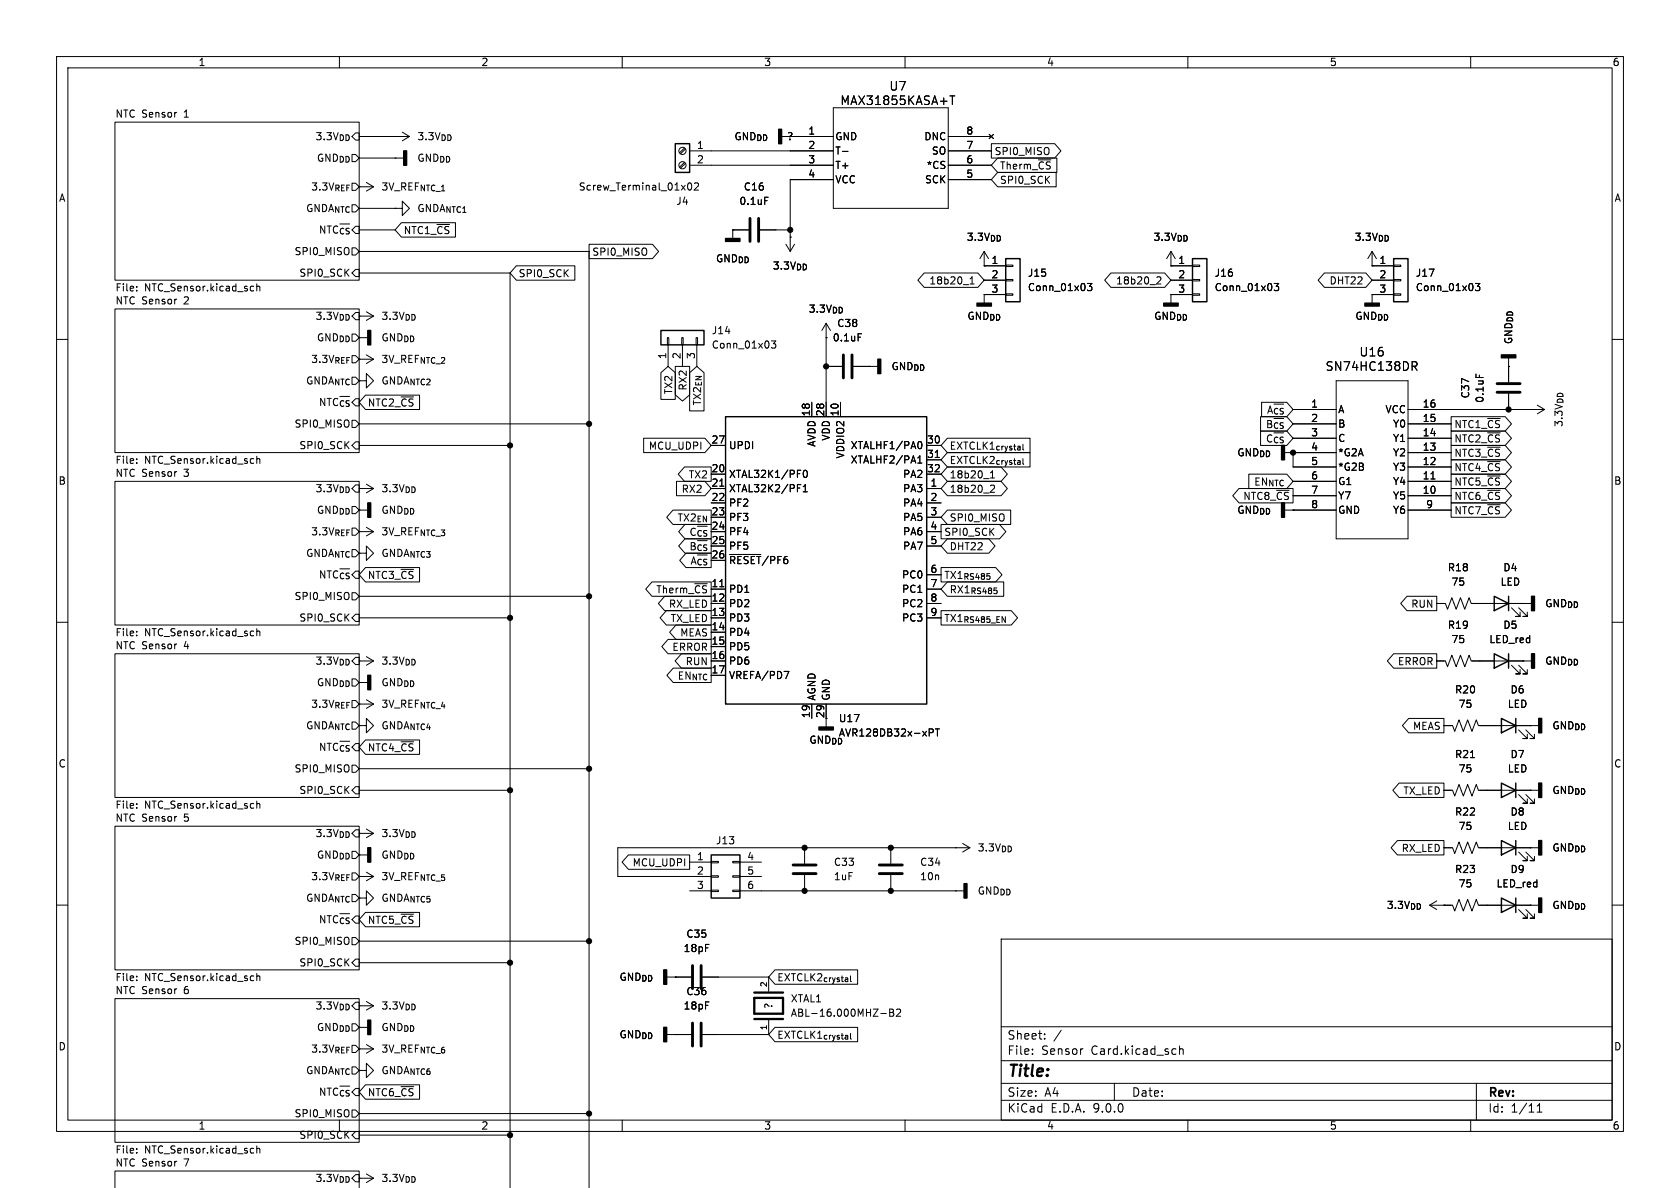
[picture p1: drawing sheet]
<svg xmlns="http://www.w3.org/2000/svg" width="297mm" height="210mm" viewBox="0 0 297 210" stroke-linecap="round" stroke-linejoin="round" font-family="sans-serif">
<g fill="none" stroke="#000" stroke-width=".18">
<path d="M10 10h277v190h-277zM12 12h273v186h-273zM60 10v2M110 10v2M147.3 19.1h20.3v17.7h-20.3zM160 10v2M167.9 17h.9M168.4 17v1.5M210 10v2M260 10v2M20.3 21.6h43.2v27.9h-43.2zM63.5 27.9h7.9"/>
<path d="M63.5 36.8h6.3M63.5 24.1h8.9M63.5 33h2.5M64.8 32.3l1.2 .7M66 33l-1.2 .8M69.8 27.9h.1M69.8 36.8h1.3v1.3l1.3-1.3-1.3-1.2v1.2M69.8 36.8h.1M69.8 24.1h.1M71 39.4h9.5v2.5h-9.5l-1.2-1.3zM71.1 23.4l1.3 .7M72.4 24.1l-1.3 .8"/>
<path d="M121 26.2l-.9 .8M121 28.7l-.9 .8M121.2 26.3l-.9 .9M121.2 28.9l-.9 .8M121.7 32.5l.2-.2a.68 .68 0 0 1 .4 .7 .68 .68 0 0 1-.4 .6l-.2-.1-.1-.4zM121.9 26.7h25.4M121.9 29.2h25.4M122.8 32.5l.5-.2 .2 .4-.8 .9h.8M135.2 34.9h.6M138.2 24.1h9.1M147.3 31.8h-7.6v12.7M148.9 26.8h1"/>
<path d="M167.6 26.7h7.7M167.6 29.2h7.7M167.6 24.1h7.7M167.6 31.8h7.7M174.9 23.7l.7 .8M175.3 25.4h11.2l1.1 1.3-1.1 1.2h-11.2zM175.6 23.7l-.7 .8M176.4 27.9h10.4v2.6h-10.4l-1.1-1.3zM176.4 30.5h10.3v2.5h-10.3l-1.1-1.2zM20.3 54.6h43.2v25.4h-43.2zM24.2 50.7v.1M24.2 51.3v.1"/>
<path d="M44.5 50.6l.4 .1M44.9 51.4h-.4M45.4 50.2v1.2M45.4 50.7l.2-.1 .3 .1v.7M62.2 43.8h.7l.6 .7-.6 .6h-.7zM62.2 48.3l.7-.7h.6v1.3h-.6zM63.5 55.9h2.5M63.5 40.6h6.3M63.5 44.5h40.6M63.5 48.3h26.7M64.8 55.1l1.2 .8M66 55.9l-1.2 .7"/>
<path d="M90.2 48.3v161.8M91.3 47h10.3v2.5h-10.3l-1.1-1.2zM104.1 43.2h11.2l1.1 1.3-1.1 1.2h-11.2zM104.1 44.5v165.6M118 59.7h.2v1.3h-.2zM120.5 59.7h.3v1.3h-.3zM123.1 59.7h.2v1.3h-.2zM129.5 40.6h.1M129.5 40.6v1.6M129.5 40.6h2.8M134.4 40.6h5.3M138.9 43.2l.8 1.3"/>
<path d="M139.7 41.9h.1M140.5 43.2l-.8 1.3M146 59.7h.1M146 57.2v16.5M146 57.2l-.7 1.2M146 57.2l.8 1.2M151.7 59h.6M163.4 48.3h9.5l1.1 1.2-1.1 1.3h-9.5l-1.1-1.3zM171.5 50.2h.7M171.5 49.3l.4-.4v1.3M174 47h.1M174 52.1h.1"/>
<path d="M174 44.5l-.8 1.2M174 44.5l.8 1.2M174 44.5v2.5M174 52.1v1.5M174 47h3.8M174 49.5h3.8M174 52.1h3.8M177.8 46.9h1.3v.2h-1.3zM177.8 49.4h1.3v.3h-1.3zM177.8 51.9h1.3v.3h-1.3zM192.2 50.1h.8l-.4 .5 .4 .1v.6l-.2 .1-.6-.1M196.4 48.3h9.5l1.1 1.2-1.1 1.3h-9.5l-1.1-1.3z"/>
<path d="M204.6 49l.4-.1 .2 .4-.7 .9h.7M207 52.1h.1M207 47h.1M207 47h3.8M207 49.5h3.8M207 52.1h3.8M207 44.5v2.5M207 52.1v1.5M207 44.5l-.8 1.2M207 44.5l.8 1.2M210.8 46.9h1.3v.2h-1.3zM210.8 49.4h1.3v.3h-1.3z"/>
<path d="M210.8 51.9h1.3v.3h-1.3zM225.3 50.1h.7l-.4 .5 .4 .1v.6l-.2 .1-.5-.1M234.1 48.3h7.4l1.1 1.2-1.1 1.3h-7.4l-1.1-1.3zM242.6 52.1h.1M242.6 47h.1M242.6 47h3.8M242.6 49.5h3.8M242.6 52.1h3.8M242.6 44.5v2.5M242.6 52.1v1.5M242.6 44.5l-.8 1.2M242.6 44.5l.7 1.2"/>
<path d="M246.4 46.9h1.2v.2h-1.2zM246.4 49.4h1.2v.3h-1.2zM246.4 51.9h1.2v.3h-1.2zM260.8 50.1h.8l-.4 .5 .3 .1v.6l-.1 .1-.6-.1M10 60h2M62.2 74.3h.7l.6 .6-.6 .7h-.7zM62.2 78.7l.7-.6h.6v1.3h-.6zM63.5 67.3h1.3v1.3l1.2-1.3-1.2-1.3v1.3M63.5 78.7h26.7M63.5 74.9h40.6M63.5 63.5h2.5M64.6 69.8h9.6v2.6h-9.6l-1.1-1.3z"/>
<path d="M64.8 62.7l1.2 .8M66 63.5l-1.2 .8M113.8 77.5h10.8l1.1 1.2-1.1 1.3h-10.8zM116.8 65.9l1.3-1.1 1.3 1.1v4.7h-2.6zM118.1 61v3.8M119.4 64.8h2.5v5l-1.3 1.1-1.2-1.1zM120.6 61v3.8M121.9 65.9l1.3-1.1 1.3 1.1v6.7h-2.6zM123.2 61v3.8M125.7 78.7h2.6M136.4 60.3h.7l-.4 .5 .4 .1v.5l-.2 .1-.5-.1M143.5 71.1v2.6"/>
<path d="M146 64.8h2.8M148.6 71.1v2.6M150.9 64.8h4.3M153.7 64.8h.1M162.4 78.1l.2-.1a.68 .68 0 0 1 .4 .7 .68 .68 0 0 1-.4 .6h-.2M163.8 78.7h2.6M167.5 77.5h14.6v2.5h-14.6l-1.1-1.3zM222.9 76.2h4.6l1.1 1.3-1.1 1.2h-4.6zM222.9 73.7h4.6l1.1 1.2-1.1 1.3h-4.6zM223 71.1h4.5l1.1 1.3-1.1 1.3h-4.5zM228.6 72.4h7.6M228.6 74.9h7.6"/>
<path d="M228.6 77.5h7.6M236.2 67.3h12.7v28h-12.7zM248.9 72.4h24.1M248.9 74.9h7.6M248.9 77.5h7.6M249.6 63.9h.6l.3 .3-.1 .5h-.8M250 64.7l.5 .8M256.5 76.2h9.6l1.1 1.3-1.1 1.2h-9.6zM256.5 73.7h9.6l1.1 1.2-1.1 1.3h-9.6zM256.5 78.7h9.6l1.1 1.3-1.1 1.3h-9.6zM260.9 66.1v.6M266.7 64.8h.1"/>
<path d="M266.7 63.2v4.4M266.7 69.6v2.8M270.5 72.4h.1M271.8 71.6l1.2 .8M273 72.4l-1.2 .8M285 60h2M20.3 85.1h43.2v25.4h-43.2zM24.2 81.8v.1M24.2 81.1v.2M44.5 81.1h.4M44.9 81.9h-.4M45.4 81.2l.2-.1h.3v.8"/>
<path d="M45.4 80.6v1.3M63.5 97.8h1.3v1.3l1.2-1.3-1.2-1.3v1.3M63.5 86.4h2.5M63.5 94h2.5M64.8 85.6l1.2 .8M64.8 93.2l1.2 .8M66 86.4l-1.2 .7M66 94l-1.2 .7M119 90.2h6.7v2.5h-6.7l-1.1-1.3zM119.6 85.1h5l1.1 1.3-1.1 1.2h-5zM121 82.5h4.7v2.6h-4.7l-1.1-1.3zM121.1 95.2h4.6v2.6h-4.6l-1.1-1.3z"/>
<path d="M121.1 92.7h4.6v2.6h-4.6l-1.1-1.3zM121.3 97.8h4.4v2.5h-4.4l-1.1-1.2zM125.7 83.8h2.6M125.7 86.4h2.6M125.7 88.9h2.6M125.7 91.4h2.6M127.2 85.9h.8M129 98h5.5M141 86.3h.4M141 85.7h.6M142 86.9h.7M142 86l.4-.3v1.2"/>
<path d="M142.1 83.3l.2-.2a.68 .68 0 0 1 .4 .7 .68 .68 0 0 1-.4 .6l-.2-.1-.1-.4zM162.3 81.9h.7M162.3 81l.3-.4v1.3M163.8 83.8h2.6M163.8 86.4h2.6M163.8 88.9h2.6M163.8 91.4h2.6M163.8 81.3h2.6M163.8 94h2.6M163.8 96.5h2.6M165.3 80.9h.8M166.4 92.7h10.3l1.1 1.3-1.1 1.3h-10.3z"/>
<path d="M167.5 95.2h7.3l1.1 1.3-1.1 1.3h-7.3l-1.1-1.3zM167.5 90.2h11.2v2.5h-11.2l-1.1-1.3zM167.5 80h14.6v2.6h-14.6l-1.1-1.3zM167.5 85.1h9.5l1.1 1.3-1.1 1.2h-9.5l-1.1-1.2zM167.5 82.5h9.5l1.1 1.3-1.1 1.3h-9.5l-1.1-1.3zM175.1 84.5h.7M175.1 83.6l.4-.4v1.3M175.2 85.8h.4l.2 .3-.8 .9h.8M219 86.4h9.6v2.5h-9.6l-1.1-1.3zM220.8 83.8h6.7l1.1 1.3-1.1 1.3h-6.7zM227.1 80h9.1M227.1 90.2h9.1"/>
<path d="M228.6 80h.1M228.6 90.2h.1M228.6 80v2.6h7.6M228.6 85.1h7.6M228.6 87.6h7.6M248.9 80h7.6M248.9 90.2h7.6M248.9 82.6h7.6M248.9 85.1h7.6M248.9 87.6h7.6M253 84.7h.7M256.5 88.9h9.6l1.1 1.3-1.1 1.2h-9.6z"/>
<path d="M256.5 83.8h9.6l1.1 1.3-1.1 1.3h-9.6zM256.5 86.4h9.6l1.1 1.2-1.1 1.3h-9.6zM256.5 81.3h9.6l1.1 1.3-1.1 1.2h-9.6zM10 110h2M20.3 115.6h43.2v25.4h-43.2zM24.2 111.6v.1M24.2 112.3v.1M44.5 111.6h.4M44.9 112.3l-.4 .1M45.4 111.1v1.3M45.4 111.7l.2-.1h.3v.8M62.2 104.8h.7l.6 .6-.6 .6h-.7z"/>
<path d="M62.9 108.6h.6v1.3h-.6l-.7-.7zM63.5 109.2h26.7M63.5 116.8h2.5M63.5 105.4h40.6M64.6 100.3h9.6v2.6h-9.6l-1.1-1.3zM64.8 116.1l1.2 .7M66 116.8l-1.2 .8M115.3 102.9h10.4v2.5h-10.4l-1.1-1.3zM117.5 105.4h8.2v2.6h-8.2l-1.1-1.3zM117.8 107.9h7.9v2.6h-7.9l-1.1-1.3zM118.1 113h7.6v2.6h-7.6l-1.1-1.3zM119 118.1h6.7v2.6h-6.7l-1.1-1.3z"/>
<path d="M119.5 110.5h6.2v2.5h-6.2l-1.1-1.2zM120.5 115.6h5.2v2.5h-5.2l-1.1-1.3zM125.7 104.1h2.6M125.7 106.7h2.6M125.7 109.2h2.6M125.7 111.8h2.6M125.7 114.3h2.6M125.7 116.8h2.6M127.2 103.7h.8M138.6 118.7h.9l-.6 1.3M163.8 104.1h2.6M163.8 106.7h2.6"/>
<path d="M163.8 109.2h2.6M163.8 101.6h2.6M166.4 100.3h9.6l1.1 1.3-1.1 1.3h-9.6zM166.4 107.9h12.4l1.1 1.3-1.1 1.3h-12.4zM167.5 102.9h9.9v2.5h-9.9l-1.1-1.3zM246.4 115.6h7.6v2.5h-7.6l-1.1-1.3zM248.7 105.4h5.3v2.6h-5.3l-1.1-1.3zM254 116.8h1.5l.4 1.1 .8-2.1 .7 2.1 .8-2.1 .8 2.1 .7-2.1 .4 1h10.7M254 106.7h1.5l.4 1 .8-2 .7 2 .8-2 .8 2 .7-2 .4 1h10.7M267.2 117.6l1.5 1.5h-.7h.7v-.7M267.2 107.4l1.5 1.6h-.7h.7v-.8M268.5 117.6l1.5 1.5h-.8h.8v-.7"/>
<path d="M268.5 107.4l1.5 1.6h-.8h.8v-.8M269.2 106.7h.1M269.2 116.8h.1M285 110h2M62.2 135.3h.7l.6 .6-.6 .6h-.7zM62.9 139.1h.6v1.2h-.6l-.7-.6zM63.5 128.3h1.3v1.2l1.2-1.2-1.2-1.3v1.3M63.5 124.5h2.5M63.5 139.7h26.7M63.5 135.9h40.6M64.6 130.8h9.6v2.6h-9.6l-1.1-1.3zM64.8 123.7l1.2 .8"/>
<path d="M66 124.5l-1.2 .7M143.5 124.5v2.5M146 124.5v4M164.3 128.8h.5l.2 .3-.1 .4h-.6M165.4 128.8h.7M165.7 128.8v1.3M247.3 138.4h8v2.6h-8l-1.1-1.3zM249 127h6.3v2.5h-6.3l-1.1-1.2zM255.3 139.7h1.5l.4 1 .7-2 .8 2 .8-2 .7 2 .8-2 .4 1h10.6M255.3 128.3h1.5l.4 1 .7-2 .8 2 .8-2 .7 2 .8-2 .4 1h10.6M260 133.9h.7M268.5 129l1.5 1.6h-.8h.8v-.8"/>
<path d="M269.7 129l1.6 1.6h-.8h.8v-.8M270.5 139.7h.1M270.5 128.3h.1M20.3 146.1h43.2v25.4h-43.2zM24.2 142.1v.1M24.2 142.8v.1M44.5 142l.4 .1M44.9 142.8l-.4 .1M45.4 141.6v1.3M45.4 142.2l.2-.2 .3 .1v.8M63.5 158.8h1.3v1.2l1.2-1.2-1.2-1.3v1.3M63.5 154.9h2.5"/>
<path d="M63.5 147.3h2.5M64.8 154.2l1.2 .7M64.8 146.6l1.2 .7M66 154.9l-1.2 .8M66 147.3l-1.2 .8M111.1 151.1h10.8v2.6h-10.8l-1.1-1.3zM121.9 152.4h3.8M121.9 157.5h3.8M125.7 152.3h1.3v.2h-1.3zM125.7 154.8h1.3v.3h-1.3zM125.7 157.4h1.3v.2h-1.3zM129.5 152.3h1.3v.2h-1.3z"/>
<path d="M129.5 154.8h1.3v.3h-1.3zM129.5 157.4h1.3v.2h-1.3zM130.8 154.9h3.8M130.8 152.4h3.8M130.8 157.5h39.6M142.2 149.9v2.8M142.2 154.7v2.8M157.5 149.9v2.8M157.5 154.7v2.8M168.9 157.5h.1M168.9 149.9h.1M170.2 149.1l1.2 .8"/>
<path d="M171.4 149.9h-62.2v5h16.5M171.4 149.9l-1.2 .7M247 148.6h8.3v2.5h-8.3l-1.1-1.2zM254 159.3l-1.3 .7M255.3 149.9h1.5l.4 1 .7-2.1 .8 2.1 .8-2.1 .7 2.1 .8-2.1 .4 1.1h10.6M268.5 150.6l1.5 1.5h-.8h.8v-.7M268.5 140.5l1.5 1.5h-.8h.8v-.8M269.7 150.6l1.6 1.5h-.8h.8v-.7M269.7 140.5l1.6 1.5h-.8h.8v-.8M270.5 149.9h.1M10 160h2M20.3 176.5h43.2v25.4h-43.2z"/>
<path d="M24.2 172.6v.1M24.2 173.2v.2M44.5 172.5l.4 .1M44.9 173.3l-.4 .1M45.4 172.1v1.3M45.4 172.6l.2-.1 .3 .1v.8M62.2 165.7h.7l.6 .7-.6 .6h-.7zM62.9 169.5h.6v1.3h-.6l-.7-.6zM63.5 177.8h2.5M63.5 170.2h26.7M63.5 166.4h40.6M64.6 161.3h9.6v2.5h-9.6l-1.1-1.2z"/>
<path d="M64.8 177l1.2 .8M66 177.8l-1.2 .8M117.9 172.7h4.3M119.4 172.7h.1M124.2 172.7h11.7M135.9 172.7v2.6M137 171.4h14.6v2.6h-14.6l-1.1-1.3zM155.7 179.2h1M157.3 178.4h.4l.3 .2-.3 .4 .3 .1v.3l-.2 .2h-.5zM157.3 179h.4M158.5 178.5l.5-.1 .2 .3-.8 .9h.8M177 166h108v32h-108z"/>
<path d="M252.7 160h4.1l.4 1 .7-2 .8 2 .8-2 .7 2 .8-2 .4 1h10.6M252.7 160l1.3 .8M255.3 160h.1M268.5 160.8l1.5 1.5h-.8h.8v-.8M269.7 160.8l1.6 1.5h-.8h.8v-.8M270.5 160h.1M285 160h2M60 198v2M62.2 196.2h.7l.6 .7-.6 .6h-.7zM63.5 189.2h1.3v1.3l1.2-1.3-1.2-1.2v1.2M63.5 185.4h2.5M63.5 196.9h40.6"/>
<path d="M64.6 191.8h9.6v2.5h-9.6l-1.1-1.3zM64.8 184.7l1.2 .7M66 185.4l-1.2 .8M110 198v2M117.9 182.9h4.3M119.4 182.9h.1M124.2 182.9h11.7M135.9 180.3v2.6M137 181.6h14.6v2.6h-14.6l-1.1-1.3zM160 198v2M177 194.5h108M177 191.5h108"/>
<path d="M177 187.5h108M177 181.5h108M182.5 186.3v.1M182.5 185.5v.1M184.7 183.6v.1M184.7 182.8v.1M187.6 182.1l-1.3 2M191.3 185.4h.2M197 191.5v3M208.5 185.5l.2-.1 .4 .1 .1 .9M208.5 184.9v1.5M210 198v2"/>
<path d="M260 198v2M261 191.5v6.5M271.7 196.6h.9M271.7 195.5l.5-.4v1.5M20.3 210.1v-3.1h43.2v3.1M24.2 203.1v.1M24.2 203.7v.1M44.5 203l.4 .1M44.9 203.8h-.4M45.4 202.6v1.2M45.4 203.1l.2-.1 .3 .1v.7M62.9 200h.6v1.3h-.6l-.7-.6z"/>
<path d="M63.5 208.3h2.5M63.5 200.7h26.7M64.8 207.5l1.2 .8M66 208.3l-1.2 .7"/>
<circle cx="120.6" cy="26.7" r=".63"/>
<circle cx="120.6" cy="29.2" r=".63"/>
</g>
<g fill="none" stroke="#000" stroke-width=".25">
<path d="M119.4 25.4h2.5v5.1h-2.5zM116.8 58.4h7.7v2.6h-7.7zM177.8 45.7h2.5v7.6h-2.5zM210.8 45.7h2.6v7.6h-2.6zM246.4 45.7h2.5v7.6h-2.5zM128.3 73.7h35.5v50.8h-35.5zM264.2 115.6l2.5 1.2-2.5 1.3zM264.2 105.4l2.5 1.3-2.5 1.3zM266.7 105.4v2.6M266.7 115.6v2.5M265.4 127l2.6 1.3-2.6 1.2zM265.4 138.4l2.6 1.3-2.6 1.3z"/>
<path d="M268 127v2.5M268 138.4v2.6M125.7 151.1h5.1v7.7h-5.1zM265.4 158.8l2.6 1.2-2.6 1.3zM265.4 148.6l2.6 1.3-2.6 1.2zM268 148.6v2.5M268 158.8v2.5"/>
</g>
<g fill="#000" stroke="#000" stroke-width=".25">
<path d="M71.4 26.7h.5v2.5h-.5zM137.7 22.9h.5v2.5h-.5zM128.3 42.2h2.5v.5h-2.5zM172.7 53.6h2.6v.5h-2.6zM205.7 53.6h2.6v.5h-2.6zM241.3 53.6h2.5v.5h-2.5zM65 58.4h.5v2.6h-.5zM155.2 63.5h.5v2.5h-.5zM226.6 78.7h.5v2.6h-.5zM265.4 62.7h2.6v.5h-2.6zM65 88.9h.5v2.5h-.5zM226.6 88.9h.5v2.5h-.5z"/>
<path d="M270.8 105.4h.5v2.6h-.5zM270.8 115.6h.5v2.5h-.5zM65 119.4h.5v2.5h-.5zM144.8 128.5h2.5v.5h-2.5zM272 127h.5v2.5h-.5zM65 149.9h.5v2.5h-.5zM170.4 156.2h.5v2.6h-.5zM272 148.6h.5v2.5h-.5zM272 138.4h.5v2.6h-.5zM117.3 171.5h.6v2.5h-.6zM272 158.8h.5v2.5h-.5zM65 180.3h.5v2.6h-.5z"/>
<path d="M117.3 181.6h.6v2.6h-.6z"/>
</g>
<g fill="none" stroke="#000" stroke-width=".51">
<path d="M132.6 38.6v4.1M134.1 38.6v4.1M149.1 62.7v4.1M150.6 62.7v4.1M264.7 69.3h4M264.7 67.8h4M140.2 152.9h4.1M140.2 154.4h4.1M155.4 152.9h4.1M155.4 154.4h4.1M122.4 170.7v4.1M124 170.7v4.1"/>
<path d="M122.4 180.8v4.1M124 180.8v4.1"/>
</g>
<path d="M133.3 176.4h5.1v2.8h-5.1zM133.3 175.5h5.1M133.3 180.1h5.1" fill="none" stroke="#000" stroke-width=".41"/>
<g fill="#000" stroke="#000" stroke-width=".18">
<circle cx="139.7" cy="40.6" r=".46"/>
<circle cx="90.2" cy="78.7" r=".46"/>
<circle cx="104.1" cy="74.9" r=".46"/>
<circle cx="146" cy="64.8" r=".46"/>
<circle cx="266.7" cy="72.4" r=".46"/>
<circle cx="228.6" cy="80" r=".46"/>
<circle cx="90.2" cy="109.2" r=".46"/>
<circle cx="104.1" cy="105.4" r=".46"/>
<circle cx="90.2" cy="139.7" r=".46"/>
<circle cx="104.1" cy="135.9" r=".46"/>
<circle cx="142.2" cy="149.9" r=".46"/>
<circle cx="142.2" cy="157.5" r=".46"/>
<circle cx="157.5" cy="157.5" r=".46"/>
<circle cx="157.5" cy="149.9" r=".46"/>
<circle cx="90.2" cy="170.2" r=".46"/>
<circle cx="104.1" cy="166.4" r=".46"/>
<circle cx="104.1" cy="196.9" r=".46"/>
<circle cx="90.2" cy="200.7" r=".46"/>
</g>
<text font-size="2.8" x="178" y="190.9">Title:</text>
<g font-size="2.1">
<text x="157.1" y="16.2">U7</text>
<text x="148.5" y="18.8">MAX31855KASA+T</text>
<text x="234.3" y="65.8">SN74HC138DR</text>
<text x="240.2" y="63.2">U16</text>
<text x="178" y="184">Sheet:</text>
<text x="178" y="186.7">File:</text>
<text x="184.1" y="186.7">Sensor</text>
<text x="193" y="186.7">Card.kicad_sch</text>
<text x="178" y="196.9">KiCad</text>
<text x="178" y="194.1">Size:</text>
<text x="184.7" y="194.1">A4</text>
<text x="185.7" y="196.9">E.D.A.</text>
<text x="193.3" y="196.9">9.0.0</text>
<text x="200" y="194.1">Date:</text>
<text x="263" y="194.3">Rev:</text>
<text x="263" y="196.9">Id:</text>
<text x="267.1" y="196.9">1/11</text>
</g>
<g font-size="1.8">
<text x="35" y="11.9">1</text>
<text x="85" y="11.9">2</text>
<text x="135" y="11.9">3</text>
<text x="185" y="11.9">4</text>
<text x="235" y="11.9">5</text>
<text x="285" y="11.9">6</text>
<text x="20.3" y="20.9">NTC Sensor</text>
<text x="32.6" y="20.9">1</text>
<text x="142.8" y="23.9">1</text>
<text x="170.7" y="23.9">8</text>
<text x="55.6" y="25">3.3V_{DD}</text>
<text x="55.9" y="28.8">GND_{DD}</text>
<text x="73.7" y="28.8">GND_{DD}</text>
<text x="73.7" y="25">3.3V_{DD}</text>
<text x="123.1" y="26.4">1</text>
<text x="123.1" y="29">2</text>
<text x="129.7" y="25">GND_{DD}</text>
<text x="139.1" y="25">?</text>
<text x="142.8" y="26.4">2</text>
<text x="142.8" y="29">3</text>
<text x="147.6" y="25">GND</text>
<text x="147.6" y="27.5">T-</text>
<text x="163.3" y="25">DNC</text>
<text x="164.6" y="27.5">SO</text>
<text x="170.7" y="26.4">7</text>
<text x="170.7" y="29">6</text>
<text x="175.7" y="27.6">SPI0_MISO</text>
<text x="10.3" y="35.9">A</text>
<text x="54.9" y="33.9">3.3V_{REF}</text>
<text x="67.3" y="33.9">3V_REF_{NTC_1}</text>
<text x="102.2" y="33.9">Screw_Terminal_01x02</text>
<text x="131.4" y="33.9">C16</text>
<text x="142.8" y="31.5">4</text>
<text x="147.6" y="30.1">T+</text>
<text x="147.6" y="32.6">VCC</text>
<text x="163.4" y="32.6">SCK</text>
<text x="163.7" y="30.1">*CS</text>
<text x="170.7" y="31.5">5</text>
<text x="176.7" y="30.2">Therm_~{CS}</text>
<text x="176.7" y="32.7">SPI0_SCK</text>
<text x="285.3" y="35.9">A</text>
<text x="54" y="37.7">GNDA_{NTC}</text>
<text x="56.2" y="41.5">NTC_{~{CS}}</text>
<text x="71.3" y="41.6">NTC1_~{CS}</text>
<text x="73.7" y="37.7">GNDA_{NTC1}</text>
<text x="119.5" y="36.4">J4</text>
<text x="130.6" y="36.4">0.1uF</text>
<text x="52" y="45.3">SPI0_MISO</text>
<text x="104.6" y="45.4">SPI0_MISO</text>
<text x="126.5" y="46.6">GND_{DD}</text>
<text x="136.5" y="47.9">3.3V_{DD}</text>
<text x="170.8" y="42.8">3.3V_{DD}</text>
<text x="175.2" y="46.7">1</text>
<text x="203.8" y="42.8">3.3V_{DD}</text>
<text x="208.2" y="46.7">1</text>
<text x="239.4" y="42.8">3.3V_{DD}</text>
<text x="243.8" y="46.7">1</text>
<text x="20.3" y="53.9">NTC Sensor</text>
<text x="20.3" y="51.8">File:</text>
<text x="25.5" y="51.8">NTC_Sensor.kicad_sch</text>
<text x="32.6" y="53.9">2</text>
<text x="52.8" y="49.1">SPI0_SCK</text>
<text x="91.6" y="49.2">SPI0_SCK</text>
<text x="164.2" y="50.5">18b20_1</text>
<text x="175.2" y="49.3">2</text>
<text x="175.2" y="51.8">3</text>
<text x="181.6" y="51.7">Conn_01x03</text>
<text x="181.6" y="49.1">J15</text>
<text x="197.2" y="50.5">18b20_2</text>
<text x="208.2" y="49.3">2</text>
<text x="208.2" y="51.8">3</text>
<text x="214.6" y="51.7">Conn_01x03</text>
<text x="214.6" y="49.1">J16</text>
<text x="235" y="50.5">DHT22</text>
<text x="243.8" y="49.3">2</text>
<text x="243.8" y="51.8">3</text>
<text x="250.2" y="51.7">Conn_01x03</text>
<text x="250.2" y="49.1">J17</text>
<text x="55.6" y="56.7">3.3V_{DD}</text>
<text x="67.3" y="56.7">3.3V_{DD}</text>
<text x="125.7" y="59.3">J14</text>
<text x="142.9" y="55.5">3.3V_{DD}</text>
<text x="147.9" y="58">C38</text>
<text x="170.9" y="56.7">GND_{DD}</text>
<text x="203.9" y="56.7">GND_{DD}</text>
<text x="239.5" y="56.7">GND_{DD}</text>
<text x="54.9" y="64.4">3.3V_{REF}</text>
<text x="55.9" y="60.6">GND_{DD}</text>
<text x="67.3" y="60.6">GND_{DD}</text>
<text x="67.3" y="64.4">3V_REF_{NTC_2}</text>
<text x="117.9" y="63.6" transform="rotate(-90 117.9 63.6)">1</text>
<text x="120.4" y="63.6" transform="rotate(-90 120.4 63.6)">2</text>
<text x="122.9" y="63.6" transform="rotate(-90 122.9 63.6)">3</text>
<text x="125.7" y="61.8">Conn_01x03</text>
<text x="147.1" y="60.6">0.1uF</text>
<text x="157.5" y="65.6">GND_{DD}</text>
<text x="267.6" y="61" transform="rotate(-90 267.6 61)">GND_{DD}</text>
<text x="54" y="68.2">GNDA_{NTC}</text>
<text x="56.2" y="72">NTC_{~{CS}}</text>
<text x="67.3" y="68.2">GNDA_{NTC2}</text>
<text x="119.1" y="69.8" transform="rotate(-90 119.1 69.8)">TX2</text>
<text x="121.6" y="69.1" transform="rotate(-90 121.6 69.1)">RX2</text>
<text x="124.1" y="71.8" transform="rotate(-90 124.1 71.8)">TX2_{EN}</text>
<text x="259.9" y="70.5" transform="rotate(-90 259.9 70.5)">C37</text>
<text x="262.5" y="71.3" transform="rotate(-90 262.5 71.3)">0.1uF</text>
<text x="52" y="75.8">SPI0_MISO</text>
<text x="64.9" y="72.1">NTC2_~{CS}</text>
<text x="143.3" y="73.7" transform="rotate(-90 143.3 73.7)">18</text>
<text x="145.8" y="73.7" transform="rotate(-90 145.8 73.7)">28</text>
<text x="146.9" y="78" transform="rotate(-90 146.9 78)">VDD</text>
<text x="148.3" y="73.7" transform="rotate(-90 148.3 73.7)">10</text>
<text x="223.7" y="75.9">B_{~{CS}}</text>
<text x="223.8" y="73.3">A_{~{CS}}</text>
<text x="231.7" y="72.1">1</text>
<text x="231.7" y="74.7">2</text>
<text x="231.7" y="77.2">3</text>
<text x="236.5" y="73.3">A</text>
<text x="236.5" y="75.8">B</text>
<text x="244.8" y="73.3">VCC</text>
<text x="246.2" y="75.8">Y0</text>
<text x="251.4" y="72.1">16</text>
<text x="251.4" y="74.7">15</text>
<text x="251.4" y="77.2">14</text>
<text x="257" y="75.9">NTC1_~{CS}</text>
<text x="276.5" y="75.6" transform="rotate(-90 276.5 75.6)">3.3V_{DD}</text>
<text x="20.3" y="82.3">File:</text>
<text x="25.5" y="82.3">NTC_Sensor.kicad_sch</text>
<text x="52.8" y="79.6">SPI0_SCK</text>
<text x="114.6" y="79.7">MCU_UDPI</text>
<text x="125.7" y="78.5">27</text>
<text x="125.7" y="83.6">20</text>
<text x="128.8" y="79.6">UPDI</text>
<text x="144.4" y="79.1" transform="rotate(-90 144.4 79.1)">AVDD</text>
<text x="149.5" y="81.1" transform="rotate(-90 149.5 81.1)">VDDIO2</text>
<text x="150.3" y="79.6">XTALHF1/PA0</text>
<text x="150.3" y="82.1">XTALHF2/PA1</text>
<text x="163.8" y="78.5">30</text>
<text x="163.8" y="81">31</text>
<text x="163.8" y="83.6">32</text>
<text x="167.8" y="79.7">EXTCLK1_{crystal}</text>
<text x="167.8" y="82.2">EXTCLK2_{crystal}</text>
<text x="218.6" y="80.9">GND_{DD}</text>
<text x="223.7" y="78.4">C_{~{CS}}</text>
<text x="231.7" y="79.8">4</text>
<text x="231.7" y="82.3">5</text>
<text x="236.5" y="78.3">C</text>
<text x="236.5" y="80.9">*G2A</text>
<text x="236.5" y="83.4">*G2B</text>
<text x="246.2" y="78.3">Y1</text>
<text x="246.2" y="80.9">Y2</text>
<text x="246.2" y="83.4">Y3</text>
<text x="251.4" y="79.8">13</text>
<text x="251.4" y="82.3">12</text>
<text x="257" y="78.4">NTC2_~{CS}</text>
<text x="257" y="81">NTC3_~{CS}</text>
<text x="257" y="83.5">NTC4_~{CS}</text>
<text x="10.3" y="85.9">B</text>
<text x="20.3" y="84.4">NTC Sensor</text>
<text x="32.6" y="84.4">3</text>
<text x="55.6" y="87.2">3.3V_{DD}</text>
<text x="67.3" y="87.2">3.3V_{DD}</text>
<text x="120.4" y="87.3">RX2</text>
<text x="121.7" y="84.8">TX2</text>
<text x="125.7" y="86.1">21</text>
<text x="125.7" y="88.6">22</text>
<text x="128.8" y="84.7">XTAL32K1/PF0</text>
<text x="128.8" y="87.2">XTAL32K2/PF1</text>
<text x="128.8" y="89.8">PF2</text>
<text x="159.6" y="84.7">PA2</text>
<text x="159.6" y="87.2">PA3</text>
<text x="159.6" y="89.8">PA4</text>
<text x="164.4" y="86.1">1</text>
<text x="164.4" y="88.6">2</text>
<text x="167.8" y="87.3">18b20_2</text>
<text x="167.8" y="84.8">18b20_1</text>
<text x="219.7" y="88.6">NTC8_~{CS}</text>
<text x="221.6" y="86">EN_{NTC}</text>
<text x="231.7" y="84.8">6</text>
<text x="231.7" y="87.4">7</text>
<text x="231.7" y="89.9">8</text>
<text x="236.5" y="86">G1</text>
<text x="236.5" y="88.5">Y7</text>
<text x="246.2" y="86">Y4</text>
<text x="246.2" y="88.5">Y5</text>
<text x="251.4" y="84.8">11</text>
<text x="251.4" y="87.4">10</text>
<text x="252" y="89.9">9</text>
<text x="257" y="86">NTC5_~{CS}</text>
<text x="257" y="88.6">NTC6_~{CS}</text>
<text x="285.3" y="85.9">B</text>
<text x="54.9" y="94.8">3.3V_{REF}</text>
<text x="55.9" y="91">GND_{DD}</text>
<text x="67.3" y="91">GND_{DD}</text>
<text x="67.3" y="94.8">3V_REF_{NTC_3}</text>
<text x="119.6" y="92.4">TX2_{EN}</text>
<text x="121.7" y="94.9">C_{~{CS}}</text>
<text x="125.7" y="91.2">23</text>
<text x="125.7" y="93.7">24</text>
<text x="128.8" y="92.3">PF3</text>
<text x="128.8" y="94.8">PF4</text>
<text x="159.6" y="92.3">PA5</text>
<text x="159.6" y="94.8">PA6</text>
<text x="164.4" y="91.2">3</text>
<text x="164.4" y="93.7">4</text>
<text x="166.8" y="94.9">SPI0_SCK</text>
<text x="167.8" y="92.4">SPI0_MISO</text>
<text x="218.6" y="91">GND_{DD}</text>
<text x="236.5" y="91">GND</text>
<text x="246.2" y="91">Y6</text>
<text x="257" y="91.1">NTC7_~{CS}</text>
<text x="54" y="98.7">GNDA_{NTC}</text>
<text x="67.3" y="98.7">GNDA_{NTC3}</text>
<text x="121.7" y="97.5">B_{~{CS}}</text>
<text x="121.9" y="100">A_{~{CS}}</text>
<text x="125.7" y="96.3">25</text>
<text x="125.7" y="98.8">26</text>
<text x="128.8" y="97.4">PF5</text>
<text x="128.8" y="99.9">~{RESET}/PF6</text>
<text x="159.6" y="97.4">PA7</text>
<text x="164.4" y="96.3">5</text>
<text x="164.4" y="101.3">6</text>
<text x="167.8" y="97.5">DHT22</text>
<text x="255.9" y="101.2">R18</text>
<text x="265.7" y="101.2">D4</text>
<text x="52" y="106.3">SPI0_MISO</text>
<text x="56.2" y="102.5">NTC_{~{CS}}</text>
<text x="64.9" y="102.6">NTC3_~{CS}</text>
<text x="115.9" y="105.1">Therm_~{CS}</text>
<text x="118.2" y="107.6">RX_LED</text>
<text x="125.7" y="103.9">11</text>
<text x="125.7" y="106.4">12</text>
<text x="128.8" y="105">PD1</text>
<text x="128.8" y="107.5">PD2</text>
<text x="159.4" y="102.5">PC0</text>
<text x="159.4" y="105">PC1</text>
<text x="159.4" y="107.5">PC2</text>
<text x="164.4" y="103.9">7</text>
<text x="164.4" y="106.4">8</text>
<text x="166.8" y="102.6">TX1_{RS485}</text>
<text x="167.8" y="105.1">RX1_{RS485}</text>
<text x="249.4" y="107.6">RUN</text>
<text x="256.5" y="103.7">75</text>
<text x="265.2" y="103.7">LED</text>
<text x="273.1" y="107.5">GND_{DD}</text>
<text x="20.3" y="112.8">File:</text>
<text x="25.5" y="112.8">NTC_Sensor.kicad_sch</text>
<text x="52.8" y="110.1">SPI0_SCK</text>
<text x="118.5" y="110.2">TX_LED</text>
<text x="120.2" y="112.7">MEAS</text>
<text x="125.7" y="109">13</text>
<text x="125.7" y="111.5">14</text>
<text x="128.8" y="110.1">PD3</text>
<text x="128.8" y="112.6">PD4</text>
<text x="159.4" y="110.1">PC3</text>
<text x="164.4" y="109">9</text>
<text x="166.8" y="110.2">TX1_{RS485_EN}</text>
<text x="255.9" y="111.4">R19</text>
<text x="256.5" y="113.9">75</text>
<text x="263.2" y="113.9">LED_red</text>
<text x="265.7" y="111.4">D5</text>
<text x="20.3" y="114.9">NTC Sensor</text>
<text x="32.6" y="114.9">4</text>
<text x="55.6" y="117.7">3.3V_{DD}</text>
<text x="67.3" y="117.7">3.3V_{DD}</text>
<text x="118.8" y="115.3">ERROR</text>
<text x="121.1" y="117.8">RUN</text>
<text x="125.7" y="114">15</text>
<text x="125.7" y="116.6">16</text>
<text x="125.7" y="119.1">17</text>
<text x="128.8" y="115.2">PD5</text>
<text x="128.8" y="117.7">PD6</text>
<text x="247" y="117.8">ERROR</text>
<text x="273.1" y="117.7">GND_{DD}</text>
<text x="54.9" y="125.3">3.3V_{REF}</text>
<text x="55.9" y="121.5">GND_{DD}</text>
<text x="67.3" y="121.5">GND_{DD}</text>
<text x="67.3" y="125.3">3V_REF_{NTC_4}</text>
<text x="119.7" y="120.3">EN_{NTC}</text>
<text x="128.8" y="120.2">VREFA/PD7</text>
<text x="144.4" y="124" transform="rotate(-90 144.4 124)">AGND</text>
<text x="146.9" y="124" transform="rotate(-90 146.9 124)">GND</text>
<text x="257.1" y="122.8">R20</text>
<text x="257.8" y="125.3">75</text>
<text x="266.5" y="125.3">LED</text>
<text x="266.9" y="122.8">D6</text>
<text x="54" y="129.1">GNDA_{NTC}</text>
<text x="67.3" y="129.1">GNDA_{NTC4}</text>
<text x="143" y="131.7">GND_{DD}</text>
<text x="143.3" y="127" transform="rotate(-90 143.3 127)">19</text>
<text x="145.8" y="127" transform="rotate(-90 145.8 127)">29</text>
<text x="148.2" y="127.9">U17</text>
<text x="148.2" y="130.4">AVR128DB32x-xPT</text>
<text x="249.7" y="129.2">MEAS</text>
<text x="274.3" y="129.1">GND_{DD}</text>
<text x="10.3" y="135.9">C</text>
<text x="52" y="136.8">SPI0_MISO</text>
<text x="56.2" y="132.9">NTC_{~{CS}}</text>
<text x="64.9" y="133">NTC4_~{CS}</text>
<text x="257.1" y="134.2">R21</text>
<text x="257.8" y="136.8">75</text>
<text x="266.5" y="136.8">LED</text>
<text x="266.9" y="134.2">D7</text>
<text x="285.3" y="135.9">C</text>
<text x="20.3" y="143.3">File:</text>
<text x="25.5" y="143.3">NTC_Sensor.kicad_sch</text>
<text x="52.8" y="140.6">SPI0_SCK</text>
<text x="248" y="140.7">TX_LED</text>
<text x="274.3" y="140.6">GND_{DD}</text>
<text x="20.3" y="145.3">NTC Sensor</text>
<text x="32.6" y="145.3">5</text>
<text x="55.6" y="148.2">3.3V_{DD}</text>
<text x="67.3" y="148.2">3.3V_{DD}</text>
<text x="126.5" y="149.5">J13</text>
<text x="257.1" y="144.4">R22</text>
<text x="257.8" y="146.9">75</text>
<text x="266.5" y="146.9">LED</text>
<text x="266.9" y="144.4">D8</text>
<text x="54.9" y="155.8">3.3V_{REF}</text>
<text x="55.9" y="152">GND_{DD}</text>
<text x="67.3" y="155.8">3V_REF_{NTC_5}</text>
<text x="67.3" y="152">GND_{DD}</text>
<text x="111.7" y="153.4">MCU_UDPI</text>
<text x="123.1" y="152.1">1</text>
<text x="123.1" y="154.7">2</text>
<text x="132" y="152.1">4</text>
<text x="132" y="154.7">5</text>
<text x="147.3" y="155.8">1uF</text>
<text x="147.3" y="153.3">C33</text>
<text x="162.6" y="153.3">C34</text>
<text x="162.6" y="155.8">10n</text>
<text x="172.7" y="150.7">3.3V_{DD}</text>
<text x="247.7" y="150.8">RX_LED</text>
<text x="257.1" y="154.5">R23</text>
<text x="266.9" y="154.5">D9</text>
<text x="274.3" y="150.7">GND_{DD}</text>
<text x="54" y="159.6">GNDA_{NTC}</text>
<text x="67.3" y="159.6">GNDA_{NTC5}</text>
<text x="123.1" y="157.2">3</text>
<text x="132" y="157.2">6</text>
<text x="172.7" y="158.3">GND_{DD}</text>
<text x="245.1" y="160.9">3.3V_{DD}</text>
<text x="257.8" y="157.1">75</text>
<text x="264.5" y="157.1">LED_red</text>
<text x="274.3" y="160.9">GND_{DD}</text>
<text x="52" y="167.2">SPI0_MISO</text>
<text x="56.2" y="163.4">NTC_{~{CS}}</text>
<text x="64.9" y="163.5">NTC5_~{CS}</text>
<text x="121.2" y="166">C35</text>
<text x="20.3" y="173.8">File:</text>
<text x="25.5" y="173.8">NTC_Sensor.kicad_sch</text>
<text x="52.8" y="171">SPI0_SCK</text>
<text x="109.4" y="173.6">GND_{DD}</text>
<text x="120.8" y="168.5">18pF</text>
<text x="137.3" y="173.7">EXTCLK2_{crystal}</text>
<text x="20.3" y="175.8">NTC Sensor</text>
<text x="32.6" y="175.8">6</text>
<text x="55.6" y="178.7">3.3V_{DD}</text>
<text x="67.3" y="178.7">3.3V_{DD}</text>
<text x="120.8" y="178.7">18pF</text>
<text x="121.2" y="176.1">C36</text>
<text x="136.8" y="178.4" transform="rotate(-90 136.8 178.4)">?</text>
<text x="139.7" y="177.4">XTAL1</text>
<text x="139.7" y="179.9">ABL-16.000MHZ-B2</text>
<text x="10.3" y="185.9">D</text>
<text x="55.9" y="182.5">GND_{DD}</text>
<text x="67.3" y="182.5">GND_{DD}</text>
<text x="109.4" y="183.7">GND_{DD}</text>
<text x="137.3" y="183.8">EXTCLK1_{crystal}</text>
<text x="285.3" y="185.9">D</text>
<text x="54" y="190.1">GNDA_{NTC}</text>
<text x="54.9" y="186.3">3.3V_{REF}</text>
<text x="67.3" y="186.3">3V_REF_{NTC_6}</text>
<text x="67.3" y="190.1">GNDA_{NTC6}</text>
<text x="52" y="197.7">SPI0_MISO</text>
<text x="56.2" y="193.9">NTC_{~{CS}}</text>
<text x="64.9" y="194">NTC6_~{CS}</text>
<text x="35" y="199.9">1</text>
<text x="52.8" y="201.5">SPI0_SCK</text>
<text x="85" y="199.9">2</text>
<text x="135" y="199.9">3</text>
<text x="185" y="199.9">4</text>
<text x="235" y="199.9">5</text>
<text x="285" y="199.9">6</text>
<text x="20.3" y="206.3">NTC Sensor</text>
<text x="20.3" y="204.2">File:</text>
<text x="25.5" y="204.2">NTC_Sensor.kicad_sch</text>
<text x="32.6" y="206.3">7</text>
<text x="55.6" y="209.1">3.3V_{DD}</text>
<text x="67.3" y="209.1">3.3V_{DD}</text>
</g>
<g font-size="1.4">
<text x="135.6" y="174.6" transform="rotate(-90 135.6 174.6)">2</text>
<text x="135.6" y="182.2" transform="rotate(-90 135.6 182.2)">1</text>
</g>
</svg>
